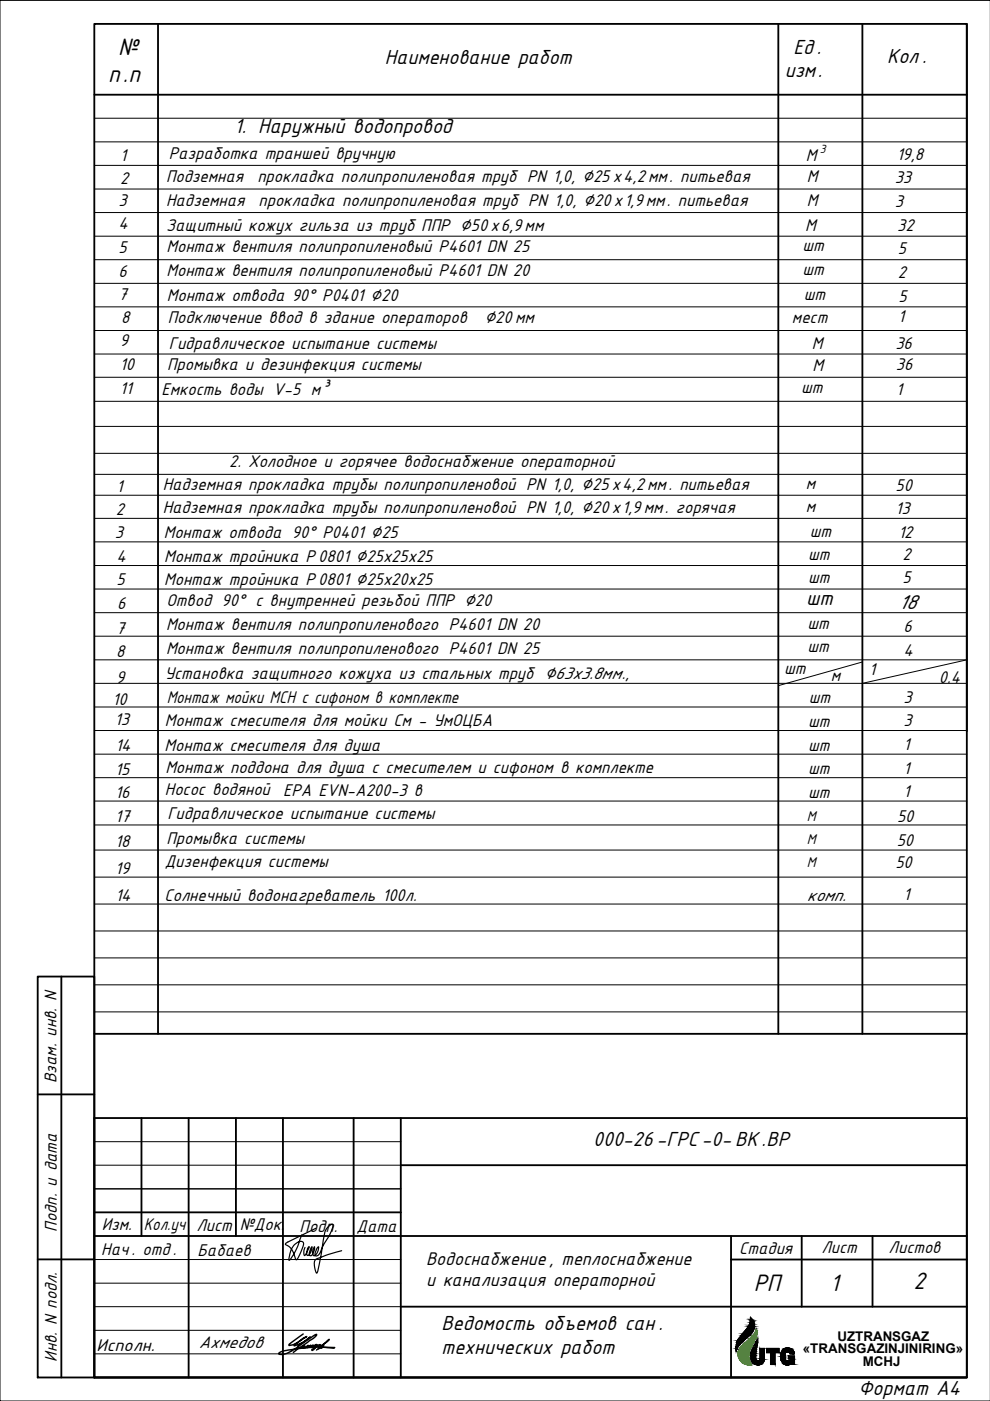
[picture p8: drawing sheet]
<svg xmlns="http://www.w3.org/2000/svg" width="210mm" height="297mm" viewBox="0 0 210 297" stroke-linecap="round" stroke-linejoin="round" font-family="sans-serif">
<g fill="none" stroke="#000" stroke-width=".21">
<path d="M210 .1h-210v296.9h210M20 25.1h185M20 30.1h185M20 35.1h185M20 40.1h185M20 50.1h185M20 55.1h185M20 45.1h185M20 60.1h185M20 65.1h185M20 80h185M20 75.1h185"/>
<path d="M20 70.1h185M20 85.1h185M20 90.4h185M20 96.1h185M20 109.9h185M20 105h185M20 100.6h185M20 114.9h185M20 119.9h185M20 129.9h185M20 139.9h185M20 124.9h185"/>
<path d="M20 134.9h185M20 144.9h185M20 149.9h185M20 154.9h185M20 159.9h185M20 169.8h185M20 164.9h185M20 174.9h185M20 180.2h185M20 186h185M20 191.7h185M20 197.4h185"/>
<path d="M20 203.1h185M20 208.8h185M20 214.5h185M20 242.1h65M20 252.1h65M20 247h65M20 267h65M20 272.1h65M20 277h65M20 282.1h65M20 287h65"/>
</g>
<g fill="none" stroke="#000" stroke-width=".39">
<path d="M20 5.1h185v287h-185zM33.5 5.1v214.1M165 5.1v214.1M182.8 5.1v214.1M205 5.1v150M20 20.1h185M8 207h12v85.1h-12zM13 207v85.1M8 232h12M30 237v25.1M40 237v55.1M50 237v25.1"/>
<path d="M60 237v55.1M75 237v55.1M85 237v55.1M20 257h65M85 247h120M8 267h12M20 262.1h185M85 277h120M155 267h50M155 262.1v30M170 262.1v14.9M185 262.1v14.9"/>
<path d="M19.9 292.1h185.1v-55.1h-185v55.1h185"/>
</g>
<path d="M20 219.2h185" fill="none" stroke="#000" stroke-width=".39"/>
<path d="M205 139.9l-22.2 5M182.9 140.3l-17.8 5.1" fill="none" stroke="#000" stroke-width=".21"/>
<!-- layer: 0 -->
<path d="M64.3 282.8l-2.9 2.1-.1 .4a8 8 0 0 0 3.6-1.8l.1-.1-.8 .4-1.8 1.5a9.4 9.4 0 0 0 3.4-1.8l-2.6 2M64.3 285.3l-.3 .5M64.6 285.3l-.3 .1-.6 .5M67.3 285.4l-.5 .2a.29 .29 0 0 1 .1-.4 .29 .29 0 0 1 .4 .2l-1.2 .9v-.2l.9-.5-.1-.5a.45 .45 0 0 1-.3 .4 .45 .45 0 0 1-.5-.1l.2-.2h.2l-.4 .4h-.5l.3-.4-.7 .5-.2-.1 .4-.3-.6 .5h-.4l.2-.3-.4 .3M67.5 286l.8-.2-.2-.2 2.8 .1a.73 .73 0 0 1-.9 .1 32.8 32.8 0 0 0-10.5 .9l-.4 .3a2.23 2.23 0 0 0 2.1-.2l1.6-1a17.1 17.1 0 0 1 4.4-2.9 3.3 3.3 0 0 1-1.7 1.4l-3.3 2.4M67.6 285.5l.4-.3a.32 .32 0 0 0-.4 0 .32 .32 0 0 0-.2 .3l1.1-.4 1.3-1.1-2.7 2.2M68.2 285.3h.5l-.8 .3" fill="none" stroke="#000" stroke-width=".31"/>
<!-- layer: 12321 -->
<g fill="#000" stroke="#000" stroke-width=".21">
<path d="M159.1 279.3l.4 .4h-.4zM156 286h.2zM160.4 289.4h.7zM160.6 283.8v.7h-.3zM166.6 289.4h.7zM166.8 285.8h.3z"/>
<path d="M159.1 279.7l.5 .1zM159.1 279.7l.5 .1h-.5z"/>
<path d="M159.1 279.8l.5 .1zM159.1 279.8l.5 .1h-.5z"/>
<path d="M159.1 279.9l.7 .3-.2-.3zM159.1 279.9l.7 .3h-.7z"/>
<path d="M156 286h.2zM156 286h.2l-.1 .5z"/>
<path d="M156 285.7l.2 .3 .1-.3zM156 285.7l.2 .3h-.2z"/>
<path d="M156.1 285.5l.2 .2 .2-.2zM156.1 285.5l.2 .2h-.3z"/>
<path d="M156.1 285.1l.4 .4 .4-.4zM156.1 285.1l.4 .4h-.4zM156.1 285.5h.4zM156.1 285.5h.4z"/>
<path d="M156.2 284.7l.7 .4 .3-.4zM156.2 284.7l.7 .4h-.8z"/>
<path d="M156.2 284.5l1 .2 .2-.2zM156.2 284.5l1 .2h-1z"/>
<path d="M156.3 284.3l1.1 .2 .2-.2zM156.3 284.3l1.1 .2h-1.2z"/>
<path d="M156.4 284.1l1.2 .2 .3-.2zM156.4 284.1l1.2 .2h-1.3z"/>
<path d="M156.6 283.9l1.3 .2 .2-.2zM156.6 283.9l1.3 .2h-1.5z"/>
<path d="M156.7 283.6l1.4 .3 .3-.3zM156.7 283.6l1.4 .3h-1.5z"/>
<path d="M157.1 283.2l1.3 .4 .5-.4zM157.1 283.2l1.3 .4h-1.7z"/>
<path d="M157.4 282.8l1.5 .4 .3-.4zM157.4 282.8l1.5 .4h-1.8z"/>
<path d="M157.4 282.8h1.9zM157.4 282.8h1.8z"/>
<path d="M157.6 282.6l1.7 .2 .2-.2zM157.6 282.6l1.7 .2h-1.9z"/>
<path d="M157.8 282.3l1.7 .3 .1-.3zM157.8 282.3l1.7 .3h-1.9z"/>
<path d="M158 282.1l1.6 .2 .1-.2zM158 282.1l1.6 .2h-1.8z"/>
<path d="M159.1 280.2l.7 .1v-.1zM159.1 280.2l.7 .1h-.7z"/>
<path d="M159.1 280.3l.8 .1zM159.1 280.3l.8 .1h-.9z"/>
<path d="M158.3 281.8l1.4 .3 .1-.3zM158.3 281.8l1.4 .3h-1.7z"/>
<path d="M159 280.4l1 .3-.1-.3zM159 280.4l1 .3h-1.1z"/>
<path d="M158.4 281.7l1.4 .1 .1-.1zM158.4 281.7l1.4 .1h-1.5z"/>
<path d="M158.4 281.6l1.5 .1v-.1zM158.4 281.6l1.5 .1h-1.5z"/>
<path d="M158.9 280.7l1.1 .1zM158.9 280.7l1.1 .1z"/>
<path d="M158.9 280.8l1.1 .2v-.2zM158.9 280.8l1.1 .2h-1.2z"/>
<path d="M158.6 281.3l1.3 .3 .1-.3zM158.6 281.3l1.3 .3h-1.5z"/>
<path d="M158.8 281l1.2 .2v-.2zM158.8 281l1.2 .2h-1.3z"/>
<path d="M158.7 281.2h1.3zM158.7 281.2l1.3 .1z"/>
<path d="M159.2 287.4l1 .1v-.1zM159.2 287.4l1 .1h-1z"/>
<path d="M159.2 287.5l1.1 .6-.1-.6zM159.2 287.5l1.1 .6h-1.1zM159.2 288.1h1.1zM159.2 288.1h1.1z"/>
<path d="M159.2 286.7l1.1 .3v-.3zM159.2 286.7l1.1 .3h-1.1z"/>
<path d="M159.2 287l1 .4 .1-.4zM159.2 287l1 .4h-1z"/>
<path d="M159.2 288.1l1.1 .2v-.2zM159.2 288.1l1.1 .2h-1z"/>
<path d="M159.3 286.7h1zM159.3 286.7h1z"/>
<path d="M159.3 288.3l1.1 .1zM159.3 288.3l1.1 .1h-1.1z"/>
<path d="M159.3 286.5l1 .2v-.2zM159.3 286.5l1 .2h-1z"/>
<path d="M159.5 286l.8 .5 .1-.5zM159.5 286l.8 .5h-1z"/>
<path d="M159.3 288.4l1.1 .1zM159.3 288.4l1.1 .1z"/>
<path d="M159.3 288.5l1.2 .1zM159.3 288.5l1.2 .1z"/>
<path d="M160.4 289.4h.6zM160.5 289.4h.5z"/>
<path d="M159.7 285.6l.7 .4 .1-.4zM159.7 285.6l.7 .4h-.9z"/>
<path d="M159.9 285.2l.6 .4v-.4zM159.9 285.2l.6 .4h-.8z"/>
<path d="M160.2 284.7l.3 .5 .1-.5zM160.2 284.7l.3 .5h-.6z"/>
<path d="M160.3 284.5l.3 .2v-.2zM160.3 284.5l.3 .2h-.4z"/>
<path d="M159.4 288.6h1.3zM159.4 288.6h1.3z"/>
<path d="M160.1 289.3h1.2zM160.1 289.3l1 .1z"/>
<path d="M160.1 289.3h1.2zM160.1 289.3h1.2z"/>
<path d="M159.8 289.1h1.8zM159.8 289.1h1.8z"/>
<path d="M159.8 289.1l1.5 .2 .3-.2zM159.8 289.1l1.5 .2h-1.2z"/>
<path d="M159.6 288.9l2 .2 .2-.2zM159.6 288.9l2 .2h-1.8z"/>
<path d="M159.6 288.9h2.2zM159.6 288.9h2.2z"/>
<path d="M159.4 288.7l2.4 .2 .1-.2zM159.4 288.7l2.4 .2h-2.2z"/>
<path d="M159.4 288.6h2.6zM159.4 288.6h2.6z"/>
<path d="M159.4 288.6h2.6zM159.4 288.6l2.5 .1z"/>
<path d="M160.9 288.5h1.1zM160.7 288.6h1.3z"/>
<path d="M161 288.4l1 .1v-.1zM160.9 288.5l.1-.1 1 .1z"/>
<path d="M161.1 288.2l.9 .1v-.1zM161.1 288.2l.9 .1h-.9z"/>
<path d="M161.1 288.3h.9zM161.1 288.3l.9 .1z"/>
<path d="M161.1 285.9l1 2.1v-2.1zM161.1 285.9l1 2.1h-1zM161.1 288h1zM161.1 288h1z"/>
<path d="M161.1 288l.9 .2 .1-.2zM161.1 288l.9 .2h-.9z"/>
<path d="M163.4 286.8l.9 2.5v-2.5zM163.4 286.8l.9 2.5h-.9z"/>
<path d="M162.5 285.9l2.7 .9v-.9zM162.5 285.9l2.7 .9h-2.7z"/>
<path d="M165.5 287.5l.9 .1v-.1zM165.5 287.5l.9 .1h-.9z"/>
<path d="M165.5 287.6l.9 .3v-.3zM165.5 287.6l.9 .3h-.9z"/>
<path d="M165.5 287.9l1 .1-.1-.1zM165.5 287.9l1 .1h-1z"/>
<path d="M165.6 287.1l.8 .4 .1-.4zM165.6 287.1l.8 .4h-.9z"/>
<path d="M165.5 288l1 .2v-.2zM165.5 288l1 .2h-.9z"/>
<path d="M165.6 287l.9 .1v-.1zM165.6 287l.9 .1h-.9z"/>
<path d="M165.6 288.2h.9zM165.6 288.2h.9z"/>
<path d="M165.6 286.8l.9 .2v-.2zM165.6 286.8l.9 .2h-.9z"/>
<path d="M165.6 288.2l1 .2-.1-.2zM165.6 288.2l1 .2h-1z"/>
<path d="M165.7 286.7l.8 .1 .1-.1zM165.7 286.7l.8 .1h-.9z"/>
<path d="M165.6 288.4l1.1 .1zM165.6 288.4l1.1 .1z"/>
<path d="M166.6 289.4h.5zM166.8 289.4h.3z"/>
<path d="M165.7 286.7h1zM165.7 286.7h.9z"/>
<path d="M165.6 288.5h1.1zM165.6 288.5h1.1z"/>
<path d="M165.7 288.5h1.1zM165.7 288.5h1.1z"/>
<path d="M165.7 286.7h1zM165.7 286.7h1z"/>
<path d="M165.7 286.6h1.2zM165.7 286.6l1 .1z"/>
<path d="M165.7 288.5h1.2zM165.7 288.5h1.2z"/>
<path d="M165.7 288.5l1.4 .1zM165.7 288.5l1.4 .1z"/>
<path d="M165.7 286.6h1.3zM165.7 286.6h1.2z"/>
<path d="M166.8 285.8h.5zM166.6 285.8h.7z"/>
<path d="M166.6 285.8h.8zM166.6 285.8h.8z"/>
<path d="M166.5 289.4h.8zM166.5 289.4h.8z"/>
<path d="M166.6 285.8l1 .1zM166.4 285.9h1.2z"/>
<path d="M166.3 289.2l1 .2 .2-.2zM166.3 289.2l1 .2z"/>
<path d="M166.4 285.9h1.2zM166.3 285.9h1.3z"/>
<path d="M166.3 285.9l1.5 .1zM166.2 286h1.6z"/>
<path d="M166.1 289.1l1.4 .1 .2-.1zM166.1 289.1l1.4 .1h-1.2z"/>
<path d="M166.2 286l1.7 .1zM166.1 286.1h1.8z"/>
<path d="M166.1 286.1h1.9zM166.1 286.1h1.9z"/>
<path d="M166 286.1l2.1 .2zM166 286.1l2.1 .2h-2.2z"/>
<path d="M165.9 286.3h2.3zM165.9 286.3h2.3z"/>
<path d="M165.9 286.3l2.4 .2-.1-.2zM165.9 286.3l2.4 .2h-2.5z"/>
<path d="M165.8 286.5l2.5 .1zM165.8 286.5l2.5 .1z"/>
<path d="M165.7 286.6h2.6zM165.7 286.6h2.6z"/>
<path d="M167 286.6h1.3zM167 286.6h1.3z"/>
<path d="M167.1 286.6l1.2 .1zM167.1 286.6l1.2 .1z"/>
<path d="M167.2 286.7h1.1zM167.2 286.7h1.1z"/>
<path d="M167.4 286.7l1 .1zM167.4 286.7l1 .1zM167.4 286.8h1zM167.4 286.8h1z"/>
<path d="M167.4 286.8l1 .1v-.1zM167.4 286.8l1 .1z"/>
<path d="M167.5 286.9l.9 .2v-.2zM167.5 286.9l.9 .2h-.9z"/>
<path d="M167.2 287.5l1.2 .6v-.6zM167.2 287.5l1.2 .6h-1.2z"/>
<path d="M167.6 288.1l.8 .2v-.2zM167.6 288.1l.8 .2h-.8z"/>
<path d="M167.6 288.3l.8 .1v-.1zM167.6 288.3l.8 .1h-.9z"/>
<path d="M167.5 288.4l.9 .1v-.1zM167.5 288.4l.9 .1h-1z"/>
<path d="M167.4 288.5h1zM167.3 288.5h1.1z"/>
<path d="M167.3 288.5l1.1 .1zM167.1 288.6h1.3z"/>
<path d="M165.7 288.6l2.7 .3v-.3zM165.7 288.6l2.7 .3h-2.5z"/>
<path d="M165.9 288.9l2.5 .2v-.2zM165.9 288.9l2.5 .2h-2.3zM166.1 289.1h2.3zM166.1 289.1h2.3z"/>
<path d="M167.7 289.1l.7 .2v-.2zM167.7 289.1l.7 .2h-.7z"/>
</g>
<path d="M159.1 279.3a2.41 2.41 0 0 1-.2 3.9 8.1 8.1 0 0 0-2.8 3.1v.2a4 4 0 0 1 .6-2.9l1.3-1.5a3.4 3.4 0 0 0 1.1-2.8zM160.6 283.8l-.3 2.9a2.36 2.36 0 0 0 .2 1.8l.1 .1a.45 .45 0 0 0 .5-.6v-2.1h1v2.1a1.48 1.48 0 0 1-1.8 1.4 1.48 1.48 0 0 1-1.1-1.9 6.1 6.1 0 0 1 1.2-3.3zM162.5 285.9h2.7v.9h-.9v2.5h-.9v-2.5h-.9zM166.1 286.1a1.44 1.44 0 0 1 2.3 1h-.9a.56 .56 0 0 0-.7-.5 .56 .56 0 0 0-.4 .8 .78 .78 0 0 0 .1 .9 .78 .78 0 0 0 .9 .2l.2-.4h-.4v-.6h1.2v1.8h-.7v-.2a1.46 1.46 0 0 1-1.7 0 1.46 1.46 0 0 1-.5-1.6l.2-.8z" fill="none" stroke="#000" stroke-width=".25"/>
<g fill="#41c20a" stroke="#41c20a" stroke-width=".21">
<path d="M160.4 281.7l.1 .3h-.2z"/>
<path d="M159.6 283.3h.8z"/>
<path d="M158.4 289.4h1z"/>
<path d="M160.3 282l.2 .1zM160.3 282l.2 .1z"/>
<path d="M160.3 282.1l.2 .1zM160.3 282.1l.2 .1h-.2z"/>
<path d="M160.3 282.2l.2 .2v-.2zM160.3 282.2l.2 .2h-.3z"/>
<path d="M160.2 282.4l.3 .3v-.3zM160.2 282.4l.3 .3h-.5z"/>
<path d="M160 282.7l.5 .1zM160 282.7l.5 .1z"/>
<path d="M160 282.8l.4 .2 .1-.2zM160 282.8l.4 .2h-.6z"/>
<path d="M159.8 283l.6 .3v-.3zM159.8 283l.6 .3h-.8zM159.6 283.3h.8z"/>
<path d="M159.6 283.3l.7 .2 .1-.2zM159.6 283.3l.7 .2h-1z"/>
<path d="M159.3 283.5l.9 .3 .1-.3zM159 283.8l.3-.3 .9 .3z"/>
<path d="M159 283.8l1.1 .1 .1-.1zM158.8 283.9l.2-.1 1.1 .1z"/>
<path d="M158.8 283.9l1 .7 .3-.7zM158 284.6l.8-.7 1 .7z"/>
<path d="M158 284.6l1.6 .3 .2-.3zM157.8 284.9l.2-.3 1.6 .3z"/>
<path d="M157.8 284.9l1.6 .4 .2-.4zM157.3 285.3l.5-.4 1.6 .4z"/>
<path d="M157.3 285.3l2 .2 .1-.2zM157.3 285.3l2 .2h-2.2z"/>
<path d="M157.1 285.5h2.2zM157.1 285.5l2.1 .1z"/>
<path d="M157.1 285.6l2 .3 .1-.3zM157.1 285.6l2 .3h-2.3z"/>
<path d="M156.8 285.9l2.3 .1v-.1zM156.8 285.9l2.3 .1h-2.4z"/>
<path d="M156.7 286l2.3 .1 .1-.1zM156.7 286l2.3 .1h-2.3z"/>
<path d="M156.7 286.1l2.2 .4 .1-.4zM156.7 286.1l2.2 .4h-2.4zM156.5 286.5h2.4zM156.5 286.5h2.4z"/>
<path d="M156.5 286.5l2.4 .3v-.3zM156.5 286.5l2.4 .3h-2.5z"/>
<path d="M156.4 286.8l2.4 .2 .1-.2zM156.4 286.8l2.4 .2h-2.4z"/>
<path d="M156.4 287l2.4 .2v-.2zM156.4 287l2.4 .2h-2.4z"/>
<path d="M156.4 287.2l2.4 .3v-.3zM156.4 287.2l2.4 .3h-2.3zM156.5 287.5h2.3zM156.5 287.5h2.3z"/>
<path d="M156.5 287.5l2.3 .3v-.3zM156.5 287.5l2.3 .3h-2.2z"/>
<path d="M156.6 287.8l2.2 .2v-.2zM156.6 287.8l2.2 .2h-2.1z"/>
<path d="M156.7 288l2.1 .1v-.1zM156.7 288l2.1 .1h-2.1z"/>
<path d="M156.7 288.1l2.2 .3-.1-.3zM156.7 288.1l2.2 .3h-2z"/>
<path d="M156.9 288.4l2 .1zM156.9 288.4l2 .1z"/>
<path d="M157 288.5l2 .2-.1-.2zM157 288.5l2 .2h-1.8z"/>
<path d="M157.2 288.7h1.8zM157.2 288.7h1.8z"/>
<path d="M157.2 288.7l1.9 .2-.1-.2zM157.2 288.7l1.9 .2h-1.7z"/>
<path d="M157.4 288.9l1.7 .1zM157.4 288.9l1.7 .1z"/>
<path d="M157.5 289l1.7 .1-.1-.1zM157.5 289l1.7 .1h-1.5z"/>
<path d="M157.7 289.1l1.6 .1-.1-.1zM157.7 289.1l1.6 .1h-1.3z"/>
<path d="M158 289.2l1.4 .2-.1-.2zM158 289.2l1.4 .2z"/>
<path d="M158.4 289.4h1zM158.6 289.4h.8z"/>
</g>
<path d="M160.4 281.7l.1 .5a3.8 3.8 0 0 1-.7 2.4l-.5 .9a3.5 3.5 0 0 0 .1 3.9 2.36 2.36 0 0 1-2.6-1.2 2.36 2.36 0 0 1 .5-2.9l1-.9a4.4 4.4 0 0 0 2.1-2.7z" fill="none" stroke="#41c20a" stroke-width=".25"/>
<path d="M64.7 264.5l-.3 .8 .2 .9 .4-.6 .6-1.3-.4 .4-.2 .9a.38 .38 0 0 0 0 .4 .38 .38 0 0 0 .3 .2 2.44 2.44 0 0 0 .8-1.9l-.5 1.3a.39 .39 0 0 0 .1 .6 .39 .39 0 0 0 .6-.3l.3-.8 .1-.8a1.42 1.42 0 0 0-.1 2 1.94 1.94 0 0 0 .9-2 1.61 1.61 0 0 0-.5 2 1.03 1.03 0 0 0 1-.9l.4-1.1a13.2 13.2 0 0 0 2.2-4.5 .26 .26 0 0 0-.2-.3 .26 .26 0 0 0-.3 .2l-.2 .2a3.1 3.1 0 0 0-1.2 2.5l-.4 2.2a19.8 19.8 0 0 1-1.1 5.3h-.1a3.8 3.8 0 0 1-.3-2.7l.3-.3 1.9-.7 3.4-1M66.9 260.4l-6.2 3.1a.23 .23 0 0 0-.2 .2 .23 .23 0 0 0 .2 .3 4.5 4.5 0 0 1 2.1 3.1 .38 .38 0 0 0 .4-.4l.5-1a3.4 3.4 0 0 0 .6-2.2l-.2-.2a2.39 2.39 0 0 0-2.5 2l-.4 1.9a9.2 9.2 0 0 0 2.5-4.7l.3-.7" fill="none" stroke="#000" stroke-width=".25"/>
<g font-size="5.6">
<text x="25" y="11.6">№</text>
<text x="22.9" y="17.4">п.п</text>
<text x="159.8" y="273.7">РП</text>
<text x="176" y="273.7">1</text>
<text x="193.7" y="273.3">2</text>
</g>
<g font-size="4.8">
<text x="168.2" y="11.4">Ед.</text>
<text x="81.6" y="13.5">Наименование работ</text>
<text x="166.4" y="16.4">изм.</text>
<text x="188.1" y="13.5">Кол.</text>
<text x="49.7" y="28.3">1. Наружный водопровод</text>
<text x="125.8" y="243">000-26 -ГРС -0-ВК.ВР</text>
<text x="93.6" y="282">Ведомость объемов сан .</text>
<text x="93.6" y="287">технических работ</text>
<text x="182" y="295.7">Формат А4</text>
</g>
<g font-size="4.7">
<text x="170.9" y="128.2">шт</text>
<text x="190.5" y="129.1">18</text>
</g>
<g font-size="4.3">
<text x="90.4" y="268.2">Водоснабжение , теплоснабжение</text>
<text x="90.4" y="272.7">и канализация операторной</text>
</g>
<g font-size="4">
<text x="25.5" y="34.1">1</text>
<text x="35.8" y="33.8">Разработка траншей вручную</text>
<text x="170.9" y="34.1">М</text>
<text x="190.1" y="34">19,8</text>
<text x="25.5" y="39.1">2</text>
<text x="35.2" y="38.7">Подземная</text>
<text x="54.6" y="38.7">прокладка полипропиленовая труб PN 1,0, ∅25 х4,2мм. питьевая</text>
<text x="171.1" y="38.6">М</text>
<text x="189.7" y="38.8">33</text>
<text x="25.2" y="43.6">3</text>
<text x="35.2" y="43.7">Надземная</text>
<text x="54.8" y="43.7">прокладка полипропиленовая труб PN 1,0, ∅20 х1,9мм. питьевая</text>
<text x="171.1" y="43.6">М</text>
<text x="189.7" y="43.8">3</text>
<text x="25.2" y="48.7">4</text>
<text x="25.2" y="53.6">5</text>
<text x="35.3" y="48.9">Защитный кожух гильза из труб ППР ∅50 х6,9мм</text>
<text x="35.3" y="53.5">Монтаж вентиля полипропиленовый P4601 DN 25</text>
<text x="170.1" y="53.3">шт</text>
<text x="170.7" y="48.9">М</text>
<text x="190.2" y="48.9">32</text>
<text x="190.4" y="53.9">5</text>
<text x="25.2" y="58.7">6</text>
<text x="35.3" y="58.5">Монтаж вентиля полипропиленовый P4601 DN 20</text>
<text x="170.1" y="58.3">шт</text>
<text x="190.4" y="58.9">2</text>
<text x="25.2" y="63.6">7</text>
<text x="35.4" y="63.8">Монтаж отвода 90° P0401 ∅20</text>
<text x="170.4" y="63.7">шт</text>
<text x="190.5" y="64">5</text>
<text x="25.7" y="68.5">8</text>
<text x="35.6" y="68.5">Подключение ввод в здание операторов</text>
<text x="102.8" y="68.5">∅20 мм</text>
<text x="167.9" y="68.4">мест</text>
<text x="190.5" y="68.3">1</text>
<text x="25.4" y="73.4">9</text>
<text x="35.8" y="74">Гидравлическое испытание системы</text>
<text x="172.1" y="74">М</text>
<text x="189.8" y="73.9">36</text>
<text x="25.4" y="78.4">10</text>
<text x="25.4" y="83.4">11</text>
<text x="34.3" y="83.8">Емкость воды V-5 м³</text>
<text x="35.5" y="78.5">Промывка и дезинфекция системы</text>
<text x="169.9" y="83.3">шт</text>
<text x="172.2" y="78.6">М</text>
<text x="189.9" y="78.5">36</text>
<text x="190" y="83.7">1</text>
<text x="48.6" y="99">2. Холодное и горячее водоснабжение операторной</text>
<text x="24.7" y="104.2">1</text>
<text x="34.5" y="103.9">Надземная прокладка трубы полипропиленовой PN 1,0, ∅25 х4,2мм. питьевая</text>
<text x="170.8" y="103.7">м</text>
<text x="189.9" y="104.1">50</text>
<text x="24.5" y="109.1">2</text>
<text x="34.5" y="108.8">Надземная прокладка трубы полипропиленовой PN 1,0, ∅20 х1,9мм. горячая</text>
<text x="170.8" y="108.6">м</text>
<text x="171.7" y="113.9">шт</text>
<text x="189.9" y="109">13</text>
<text x="24.4" y="114.2">3</text>
<text x="24.7" y="119.2">4</text>
<text x="34.7" y="114.1">Монтаж отвода 90° P0401 ∅25</text>
<text x="34.8" y="119.1">Монтаж тройника Р 0801 ∅25x25x25</text>
<text x="171.4" y="118.6">шт</text>
<text x="190.5" y="114.2">12</text>
<text x="191.3" y="118.6">2</text>
<text x="24.7" y="123.9">5</text>
<text x="34.8" y="124.1">Монтаж тройника Р 0801 ∅25x20x25</text>
<text x="171.4" y="123.6">шт</text>
<text x="191.3" y="123.6">5</text>
<text x="24.8" y="129">6</text>
<text x="35.3" y="128.5">Отвод 90° с внутренней резьбой ППР ∅20</text>
<text x="24.6" y="134.4">7</text>
<text x="35.2" y="133.6">Монтаж вентиля полипропиленового P4601 DN 20</text>
<text x="171.2" y="133.3">шт</text>
<text x="191.6" y="134">6</text>
<text x="24.6" y="139.4">8</text>
<text x="34.9" y="143.9">Установка защитного кожуха из стальных труб ∅63х3.8мм.,</text>
<text x="35.2" y="138.6">Монтаж вентиля полипропиленового P4601 DN 25</text>
<text x="166.3" y="142.8">шт</text>
<text x="171.2" y="138.3">шт</text>
<text x="184.3" y="143.2">1</text>
<text x="191.6" y="139">4</text>
<text x="23.9" y="149.5">10</text>
<text x="24.6" y="144.8">9</text>
<text x="35.3" y="149">Монтаж мойки МСН с сифоном в комплекте</text>
<text x="171.5" y="149">шт</text>
<text x="176.2" y="144.4">м</text>
<text x="191.6" y="149">3</text>
<text x="199.1" y="144.7">0.4</text>
<text x="24.4" y="153.7">13</text>
<text x="35" y="153.9">Монтаж смесителя для мойки См - УмОЦБА</text>
<text x="171.3" y="154.1">шт</text>
<text x="191.6" y="154">3</text>
<text x="24.5" y="159.2">14</text>
<text x="34.9" y="159.3">Монтаж смесителя для душа</text>
<text x="171.3" y="159.1">шт</text>
<text x="191.6" y="159">1</text>
<text x="24.4" y="164.3">15</text>
<text x="35.1" y="164">Монтаж поддона для душа с смесителем и сифоном в комплекте</text>
<text x="171.3" y="164.1">шт</text>
<text x="191.6" y="164">1</text>
<text x="24.4" y="169.2">16</text>
<text x="35" y="168.5">Носос водяной</text>
<text x="35.5" y="173.7">Гидравлическое испытание системы</text>
<text x="60" y="168.8">EPA EVN-A200-3 в</text>
<text x="171.3" y="169.1">шт</text>
<text x="191.6" y="169">1</text>
<text x="24.4" y="174.3">17</text>
<text x="24.4" y="179.6">18</text>
<text x="35.3" y="179">Промывка системы</text>
<text x="190.1" y="179.3">50</text>
<text x="190.2" y="174.2">50</text>
<text x="24.4" y="185.4">19</text>
<text x="34.9" y="183.9">Дизенфекция системы</text>
<text x="189.8" y="184">50</text>
<text x="24.5" y="191">14</text>
<text x="34.9" y="191">Солнечный водонагреватель 100л.</text>
<text x="191.6" y="190.9">1</text>
<text x="11.9" y="229.6" transform="rotate(-90 11.9 229.6)">Взам. инв. N</text>
<text x="12" y="261.1" transform="rotate(-90 12 261.1)">Подп. и дата</text>
<text x="21.6" y="260.7">Изм.</text>
<text x="30.5" y="260.9">Кол.уч</text>
<text x="41.7" y="260.9">Лист</text>
<text x="50.8" y="260.8">№Док.</text>
<text x="63.5" y="261.1">Подп.</text>
<text x="75.6" y="261.3">Дата</text>
<text x="21.5" y="266.1">Нач . отд.</text>
<text x="41.9" y="266.3">Бабаев</text>
<text x="156.7" y="265.8">Стадия</text>
<text x="174.2" y="265.7">Лист</text>
<text x="188.4" y="265.7">Листов</text>
<text x="20.4" y="286.4">Исполн.</text>
<text x="12.1" y="288.7" transform="rotate(-90 12.1 288.7)">Инв. N подл.</text>
</g>
<g font-size="3.9">
<text x="171.1" y="191">комп.</text>
<text x="42.2" y="285.9">Ахмедов</text>
</g>
<g font-size="3.3">
<text x="171" y="174.1">М</text>
<text x="171" y="178.9">М</text>
<text x="171" y="183.9">М</text>
</g>
<g font-size="2.8">
<text x="173.8" y="32.5">3</text>
<text x="170.2" y="286.9">«TRANSGAZINJINIRING»</text>
<text x="177.6" y="284.2">UZTRANSGAZ</text>
<text x="182.9" y="289.6">MCHJ</text>
</g>
</svg>
